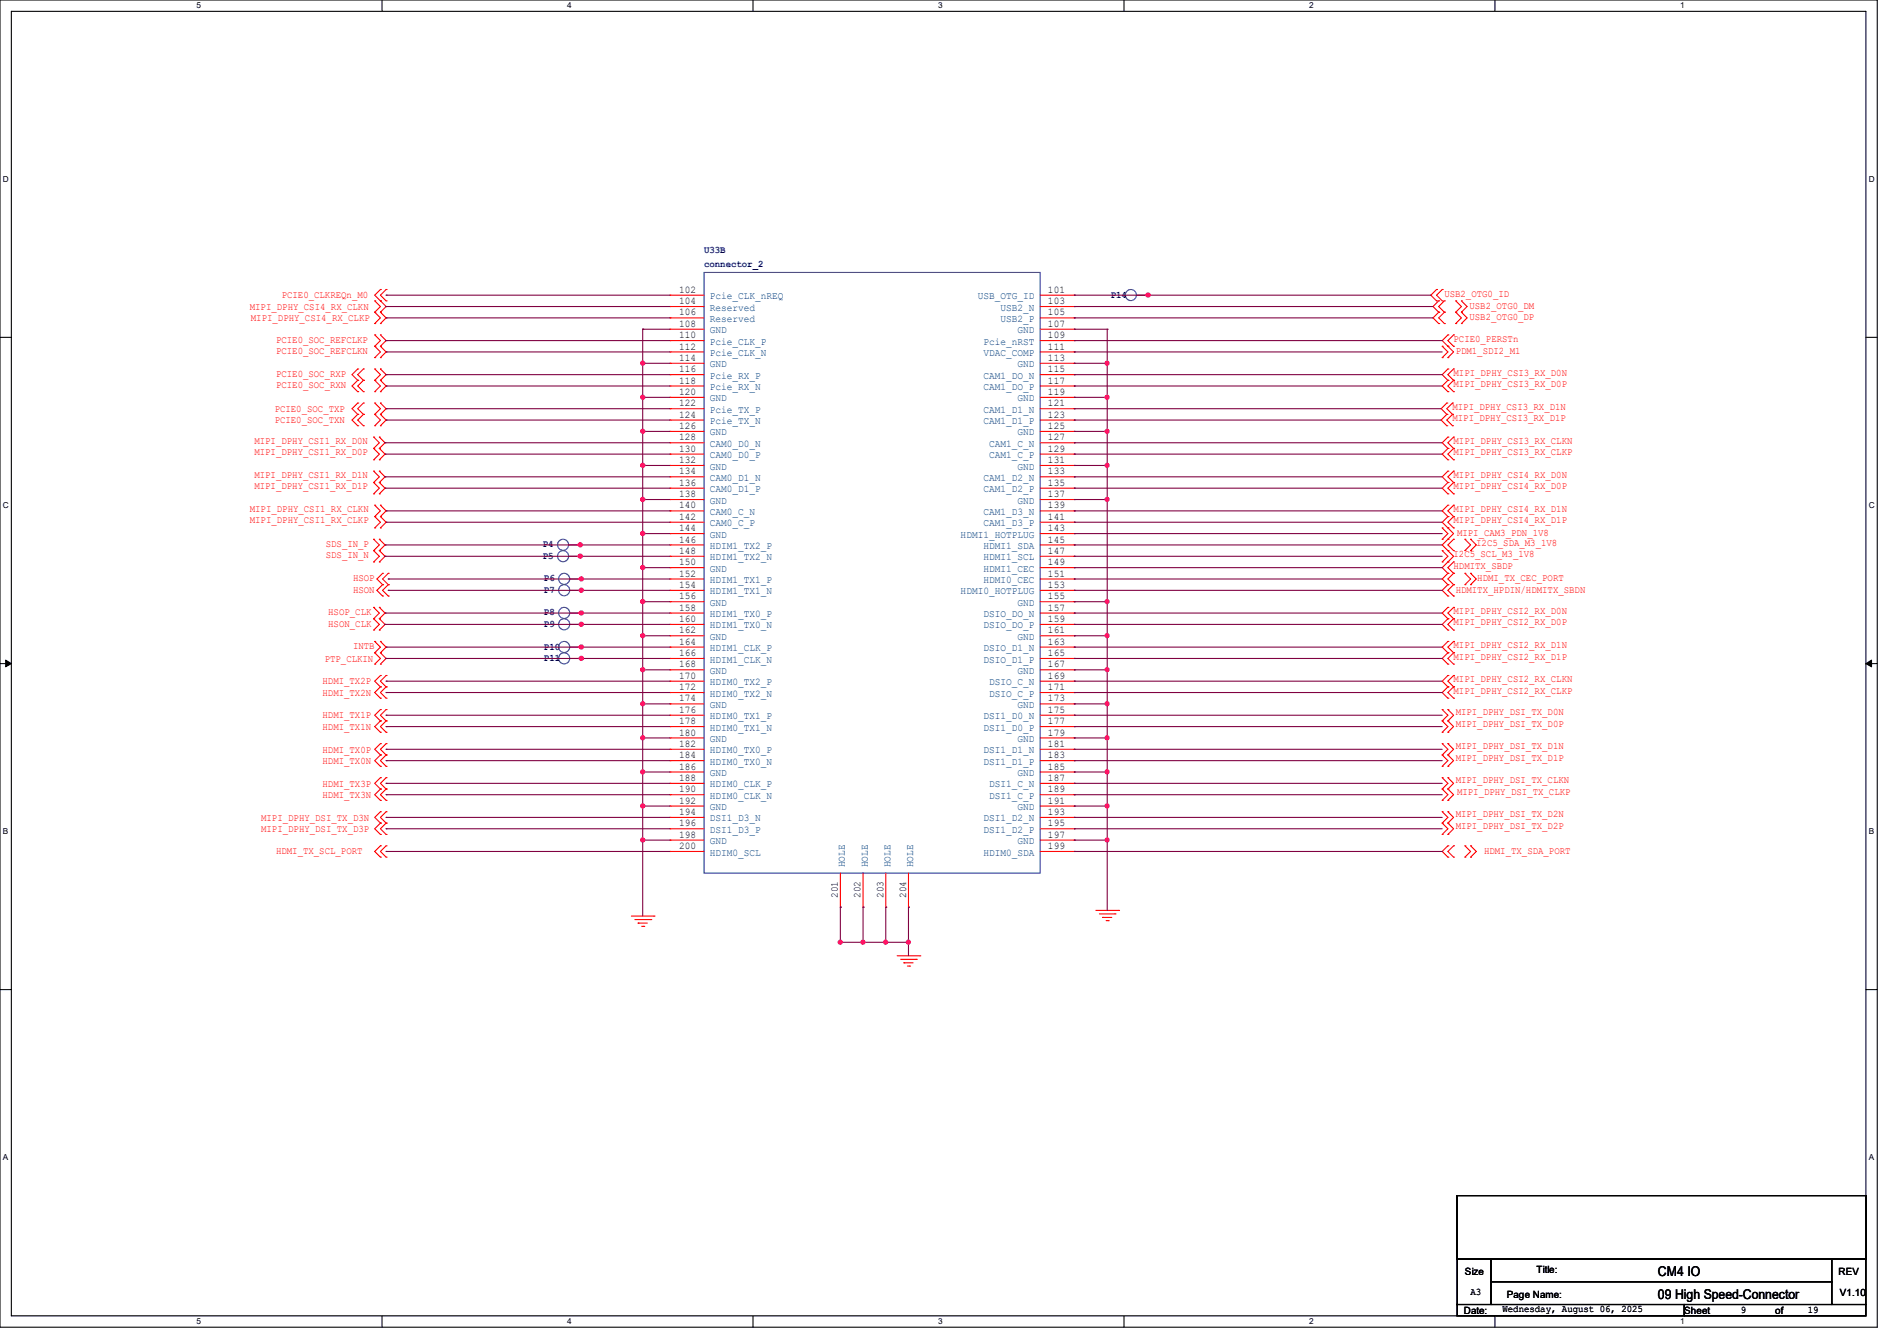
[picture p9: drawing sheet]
<svg xmlns="http://www.w3.org/2000/svg" width="297mm" height="210mm" viewBox="0 0 297 210" stroke-linecap="round" stroke-linejoin="round" font-family="sans-serif">
<path d="M0 0h293.9v207.9h-293.9zM1.8 1.8h290.3v204.3h-290.3z" fill="none" stroke="#000" stroke-width=".17"/>
<g fill="#fff">
<path d="M30.8 .2h.7v1.4h-.7z"/>
<path d="M30.8 206.2h.7v1.4h-.7z"/>
</g>
<path d="M59.8 0v1.8M59.8 206.1v1.8" fill="none" stroke="#000" stroke-width=".17"/>
<g fill="#fff">
<path d="M88.8 .2h.7v1.4h-.7z"/>
<path d="M88.8 206.2h.7v1.4h-.7z"/>
</g>
<path d="M117.9 0v1.8M117.9 206.1v1.8" fill="none" stroke="#000" stroke-width=".17"/>
<g fill="#fff">
<path d="M146.9 .2h.7v1.4h-.7z"/>
<path d="M146.9 206.2h.7v1.4h-.7z"/>
</g>
<path d="M176 0v1.8M176 206.1v1.8" fill="none" stroke="#000" stroke-width=".17"/>
<g fill="#fff">
<path d="M205 .2h.7v1.4h-.7z"/>
<path d="M205 206.2h.7v1.4h-.7z"/>
</g>
<path d="M234.1 0v1.8M234.1 206.1v1.8" fill="none" stroke="#000" stroke-width=".17"/>
<g fill="#fff">
<path d="M263.1 .2h.6v1.4h-.6z"/>
<path d="M263.1 206.2h.6v1.4h-.6z"/>
<path d="M.5 27.3h.9v1.4h-.9z"/>
<path d="M292.6 27.3h.9v1.4h-.9z"/>
<path d="M.5 78.4h.9v1.4h-.9z"/>
<path d="M292.6 78.4h.9v1.4h-.9z"/>
</g>
<path d="M0 52.8h1.8M292.1 52.8h1.8" fill="none" stroke="#000" stroke-width=".17"/>
<g fill="#fff">
<path d="M.5 129.5h.8v1.4h-.8z"/>
<path d="M292.6 129.5h.8v1.4h-.8z"/>
</g>
<path d="M0 103.9h1.8M292.1 103.9h1.8" fill="none" stroke="#000" stroke-width=".17"/>
<path d="M.9 103.4l.9 .5-.9 .5zM292.1 103.9l.9-.5v1z" fill="#000" stroke="#000" stroke-width=".16"/>
<g fill="#fff">
<path d="M.5 180.5h.8v1.4h-.8z"/>
<path d="M292.6 180.5h.8v1.4h-.8z"/>
</g>
<path d="M0 155h1.8M292.1 155h1.8M228.1 187.2h64v10h-64zM228.1 197.2h5.4v7.1h-5.4zM233.5 197.2h53.3v3.5h-53.3zM286.8 197.2h5.3v7.1h-5.3zM228.1 204.3h35.6v1.8h-35.6zM233.5 200.7h53.3v3.6h-53.3zM263.7 204.3h28.4v1.8h-28.4z" fill="none" stroke="#000" stroke-width=".17"/>
<g fill="none" stroke="#f00" stroke-width=".17">
<path d="M56 59.6h.1M56 57.8h.1M56 59.6l-.9 .9 .9 .8M56 57.8l-.9 .9 .9 .9M56.9 59.6h.1M56.9 57.8h.1M56.9 57.8l-.9 .9 .9 .9M56.9 59.6l-.9 .9 .9 .8M58.7 54.2h.1M58.7 56h.1M58.7 52.5h.1M58.7 59.6h.1"/>
<path d="M58.7 57.8h.1M58.7 48.9h.1M58.7 47.1h.1M58.7 50.7h.1M58.7 54.2l.9 .9-.9 .9M58.7 52.5l.9 .8-.9 .9M58.7 59.6l.9 .9-.9 .8M58.7 57.8l.9 .9-.9 .9M58.7 47.1l.9 .9-.9 .9M58.7 48.9l.9 .9-.9 .9M59.6 56h.1M59.6 54.2h.1"/>
<path d="M59.6 52.5h.1M59.6 57.8h.1M59.6 59.6h.1M59.6 45.3h.1M59.6 47.1h.1M59.6 48.9h.1M59.6 50.7h.1M59.6 54.2l.9 .9-.9 .9M59.6 52.5l.9 .8-.9 .9M59.6 57.8l.9 .9-.9 .9M59.6 59.6l.9 .9-.9 .8M59.6 45.3l-.9 .9 1.8 1.8-.9 .9"/>
<path d="M59.6 48.9l.9 .9-.9 .9M60.5 45.3h.1M60.5 47.1h.1M60.5 45.3l-.9 .9 .9 .9M104.9 48h.1M104.9 49.8h.1M104.9 51.6h.1M104.9 53.3h.1M104.9 55.1h.1M104.9 56.9h.1M104.9 58.7h.1M104.9 46.2h.1"/>
<path d="M104.9 46.2h5.3M104.9 48h5.3M104.9 49.8h5.3M104.9 51.6h5.3M104.9 53.3h5.3M104.9 55.1h5.3M104.9 56.9h5.3M104.9 58.7h5.3M162.9 46.2h5.3M162.9 48h5.3M162.9 49.8h5.3M162.9 51.6h5.3"/>
<path d="M162.9 53.3h5.3M162.9 55.1h5.3M162.9 56.9h5.3M162.9 58.7h5.3M168.2 46.2h.1M168.2 48h.1M168.2 49.8h.1M168.2 51.6h.1M168.2 53.3h.1M168.2 55.1h.1M168.2 56.9h.1M168.2 58.7h.1"/>
<path d="M178 46.2h1.7M179.7 46.2h.1M224.9 45.3h.1M224.9 47.1h.1M224.9 45.3l-.9 .9 .9 .9M225.3 48.9h.1M225.3 50.7h.1M225.3 47.1h.1M225.3 48.9l-.9 .9 .9 .9M225.3 47.1l-.9 .9 .9 .9M225.8 47.1h.1M225.8 45.3h.1"/>
<path d="M225.8 56h.1M225.8 54.2h.1M225.8 45.3l-.9 .9 .9 .9M225.8 54.2l.9 .9-.9 .9M226.1 50.7h.1M226.1 48.9h.1M226.1 47.1h.1M226.1 48.9l-.8 .9 .8 .9M226.1 47.1l-.8 .9 .8 .9M226.7 54.2h.1M226.7 52.5h.1M226.7 56h.1"/>
<path d="M226.7 57.8h.1M226.7 59.6h.1M226.7 52.5l-.9 .8 .9 .9M226.7 54.2l.9 .9-.9 .9M226.7 57.8l-.9 .9 .9 .9M226.7 59.6l-.9 .9 .9 .8M227.6 52.5h.1M227.6 54.2h.1M227.6 59.6h.1M227.6 57.8h.1M227.6 52.5l-.9 .8 .9 .9M227.6 57.8l-.9 .9 .9 .9"/>
<path d="M227.6 59.6l-.9 .9 .9 .8M227.9 50.7h.1M227.9 48.9h.1M227.9 47.1h.1M227.9 48.9l.9 .9-.9 .9M227.9 47.1l.9 .9-.9 .9M228.8 50.7h.1M228.8 48.9h.1M228.8 47.1h.1M228.8 48.9l.9 .9-.9 .9M228.8 47.1l.9 .9-.9 .9M56 64.9h.1"/>
<path d="M56 63.1h.1M56 66.7h.1M56 61.3h.1M56 63.1l-.9 .9 .9 .9M56 64.9l-.9 .9 .9 .9M56.9 64.9h.1M56.9 63.1h.1M56.9 66.7h.1M56.9 61.3h.1M56.9 63.1l-.9 .9 .9 .9M56.9 64.9l-.9 .9 .9 .9M58.5 70.2h.1"/>
<path d="M58.5 68.5h.1M58.5 72h.1M58.5 75.6h.1M58.5 73.8h.1M58.5 77.3h.1M58.5 68.5l.9 .8-.9 .9M58.5 70.2l.9 .9-.9 .9M58.5 73.8l.9 .9-.9 .9M58.5 75.6l.9 .9-.9 .8M58.7 64.9h.1M58.7 63.1h.1M58.7 66.7h.1"/>
<path d="M58.7 61.3h.1M58.7 79.1h.1M58.7 63.1l.9 .9-.9 .9M58.7 64.9l.9 .9-.9 .9M58.7 79.1l.9 .9-.9 .9M59.4 68.5h.1M59.4 70.2h.1M59.4 72h.1M59.4 73.8h.1M59.4 75.6h.1M59.4 77.3h.1M59.4 68.5l.9 .8-.9 .9"/>
<path d="M59.4 70.2l.9 .9-.9 .9M59.4 73.8l.9 .9-.9 .9M59.4 75.6l.9 .9-.9 .8M59.6 63.1h.1M59.6 64.9h.1M59.6 66.7h.1M59.6 61.3h.1M59.6 79.1h.1M59.6 63.1l.9 .9-.9 .9M59.6 64.9l.9 .9-.9 .9M59.6 79.1l.9 .9-.9 .9M104.9 60.5h.1"/>
<path d="M104.9 62.2h.1M104.9 64h.1M104.9 65.8h.1M104.9 67.6h.1M104.9 69.3h.1M104.9 71.1h.1M104.9 72.9h.1M104.9 74.7h.1M104.9 76.5h.1M104.9 78.2h.1M104.9 60.5h5.3M104.9 62.2h5.3"/>
<path d="M104.9 64h5.3M104.9 65.8h5.3M104.9 67.6h5.3M104.9 69.3h5.3M104.9 71.1h5.3M104.9 72.9h5.3M104.9 74.7h5.3M104.9 76.5h5.3M104.9 78.2h5.3M162.9 60.5h5.3M162.9 62.2h5.3M162.9 64h5.3"/>
<path d="M162.9 65.8h5.3M162.9 67.6h5.3M162.9 69.3h5.3M162.9 71.1h5.3M162.9 72.9h5.3M162.9 74.7h5.3M162.9 76.5h5.3M162.9 78.2h5.3M168.2 62.2h.1M168.2 64h.1M168.2 65.8h.1M168.2 67.6h.1"/>
<path d="M168.2 69.3h.1M168.2 71.1h.1M168.2 72.9h.1M168.2 74.7h.1M168.2 76.5h.1M168.2 78.2h.1M168.2 60.5h.1M226.5 63.1h.1M226.5 64.9h.1M226.5 66.7h.1M226.5 63.1l-.9 .9 .9 .9M226.5 64.9l-.9 .9 .9 .9"/>
<path d="M226.7 73.8h.1M226.7 75.6h.1M226.7 77.3h.1M226.7 79.1h.1M226.7 61.3h.1M226.7 68.5h.1M226.7 70.2h.1M226.7 72h.1M226.7 79.1l-.9 .9 .9 .9M226.7 73.8l-.9 .9 .9 .9M226.7 75.6l-.9 .9 .9 .8M226.7 68.5l-.9 .8 .9 .9"/>
<path d="M226.7 70.2l-.9 .9 .9 .9M227.4 64.9h.1M227.4 63.1h.1M227.4 66.7h.1M227.4 63.1l-.9 .9 .9 .9M227.4 64.9l-.9 .9 .9 .9M227.6 75.6h.1M227.6 73.8h.1M227.6 77.3h.1M227.6 79.1h.1M227.6 61.3h.1M227.6 70.2h.1"/>
<path d="M227.6 68.5h.1M227.6 72h.1M227.6 73.8l-.9 .9 .9 .9M227.6 75.6l-.9 .9 .9 .8M227.6 79.1l-.9 .9 .9 .9M227.6 68.5l-.9 .8 .9 .9M227.6 70.2l-.9 .9 .9 .9M58.5 84.5h.1M58.5 86.2h.1M58.5 88h.1M58.5 95.1h.1M58.5 96.9h.1"/>
<path d="M58.5 98.7h.1M58.5 84.5l.9 .8-.9 .9M58.5 86.2l.9 .9-.9 .9M58.5 95.1l.9 .9-.9 .9M58.5 96.9l.9 .9-.9 .9M58.7 80.9h.1M58.7 82.7h.1M58.7 80.9l.9 .9-.9 .9M59.4 86.2h.1M59.4 84.5h.1M59.4 88h.1M59.4 96.9h.1"/>
<path d="M59.4 95.1h.1M59.4 98.7h.1M59.4 84.5l.9 .8-.9 .9M59.4 86.2l.9 .9-.9 .9M59.4 95.1l.9 .9-.9 .9M59.4 96.9l.9 .9-.9 .9M59.6 80.9h.1M59.6 82.7h.1M59.6 80.9l.9 .9-.9 .9M59.9 91.6h.1M59.9 89.8h.1M59.9 93.3h.1"/>
<path d="M59.9 89.8l-.9 .9 .9 .9M59.9 91.6l-.9 .9 .9 .8M60.8 91.6h.1M60.8 89.8h.1M60.8 93.3h.1M60.8 89.8l-.9 .9 .9 .9M60.8 91.6l-.9 .9 .9 .8M89.1 87.1h1.7M89.1 85.3h1.7M89.2 90.7h1.8M89.2 92.5h1.8M89.2 97.8h1.8"/>
<path d="M89.2 96h1.8M90.8 87.1h.1M90.8 85.3h.1M91 90.7h.1M91 92.5h.1M91 97.8h.1M91 96h.1M104.9 80h.1M104.9 81.8h.1M104.9 83.6h.1M104.9 85.3h.1M104.9 87.1h.1"/>
<path d="M104.9 88.9h.1M104.9 90.7h.1M104.9 92.5h.1M104.9 94.2h.1M104.9 96h.1M104.9 97.8h.1M104.9 99.6h.1M104.9 90.7h5.3M104.9 87.1h5.3M104.9 85.3h5.3M104.9 92.5h5.3M104.9 97.8h5.3"/>
<path d="M104.9 80h5.3M104.9 81.8h5.3M104.9 83.6h5.3M104.9 88.9h5.3M104.9 94.2h5.3M104.9 96h5.3M104.9 99.6h5.3M162.9 90.7h5.3M162.9 87.1h5.3M162.9 85.3h5.3M162.9 92.5h5.3M162.9 97.8h5.3"/>
<path d="M162.9 80h5.3M162.9 81.8h5.3M162.9 83.6h5.3M162.9 88.9h5.3M162.9 94.2h5.3M162.9 96h5.3M162.9 99.6h5.3M168.2 80h.1M168.2 81.8h.1M168.2 83.6h.1M168.2 85.3h.1M168.2 87.1h.1"/>
<path d="M168.2 88.9h.1M168.2 90.7h.1M168.2 92.5h.1M168.2 94.2h.1M168.2 96h.1M168.2 97.8h.1M168.2 99.6h.1M225.8 88h.1M225.8 86.2h.1M225.8 84.5h.1M225.8 82.7h.1M225.8 86.2l.9 .9-.9 .9"/>
<path d="M225.8 82.7l.9 .9-.9 .9M226.7 89.8h.1M226.7 91.6h.1M226.7 88h.1M226.7 93.3h.1M226.7 95.1h.1M226.7 96.9h.1M226.7 98.7h.1M226.7 84.5h.1M226.7 86.2h.1M226.7 82.7h.1M226.7 80.9h.1"/>
<path d="M226.7 89.8l-.9 .9 .9 .9M226.7 95.1l-.9 .9 .9 .9M226.7 80.9l-.9 .9 1.8 1.8-1.8 1.7 1.8 1.8-1.8 1.8 .9 .9M226.7 91.6l-.9 .9 .9 .8M226.7 96.9l-.9 .9 .9 .9M227.6 91.6h.1M227.6 89.8h.1M227.6 88h.1M227.6 93.3h.1M227.6 96.9h.1M227.6 95.1h.1M227.6 98.7h.1"/>
<path d="M227.6 86.2h.1M227.6 84.5h.1M227.6 80.9h.1M227.6 82.7h.1M227.6 89.8l-.9 .9 .9 .9M227.6 88l-.9 .9 .9 .9M227.6 91.6l-.9 .9 .9 .8M227.6 95.1l-.9 .9 .9 .9M227.6 96.9l-.9 .9 .9 .9M227.6 84.5l-.9 .8 .9 .9M227.6 80.9l-.9 .9 .9 .9M229.4 91.6h.1"/>
<path d="M229.4 89.8h.1M229.4 86.2h.1M229.4 84.5h.1M229.4 89.8l.9 .9-.9 .9M229.4 84.5l.9 .8-.9 .9M230.3 91.6h.1M230.3 89.8h.1M230.3 86.2h.1M230.3 84.5h.1M230.3 84.5l.8 .8-.8 .9M230.3 89.8l.8 .9-.8 .9M58.7 100.5h.1"/>
<path d="M58.7 102.2h.1M58.7 104h.1M58.7 100.5l.9 .8-.9 .9M58.7 102.2l.9 .9-.9 .9M59.6 102.2h.1M59.6 100.5h.1M59.6 104h.1M59.6 114.7h.1M59.6 112.9h.1M59.6 111.1h.1M59.6 107.6h.1M59.6 105.8h.1"/>
<path d="M59.6 109.3h.1M59.6 118.2h.1M59.6 116.5h.1M59.6 100.5l.9 .8-.9 .9M59.6 102.2l.9 .9-.9 .9M59.6 112.9l-.9 .9 .9 .9M59.6 111.1l-.9 .9 .9 .9M59.6 105.8l-.9 .9 .9 .9M59.6 107.6l-.9 .9 .9 .8M59.6 116.5l-.9 .8 .9 .9M59.6 118.2l-.9 .9 .9 .9M60.5 114.7h.1"/>
<path d="M60.5 112.9h.1M60.5 111.1h.1M60.5 107.6h.1M60.5 105.8h.1M60.5 109.3h.1M60.5 118.2h.1M60.5 116.5h.1M60.5 112.9l-.9 .9 .9 .9M60.5 111.1l-.9 .9 .9 .9M60.5 105.8l-.9 .9 .9 .9M60.5 107.6l-.9 .9 .9 .8M60.5 116.5l-.9 .8 .9 .9"/>
<path d="M60.5 118.2l-.9 .9 .9 .9M89.2 103.1h1.8M89.2 101.3h1.8M91 103.1h.1M91 101.3h.1M104.9 101.3h.1M104.9 103.1h.1M104.9 104.9h.1M104.9 106.7h.1M104.9 108.5h.1M104.9 110.2h.1M104.9 112h.1"/>
<path d="M104.9 113.8h.1M104.9 115.6h.1M104.9 117.3h.1M104.9 119.1h.1M104.9 103.1h5.3M104.9 101.3h5.3M104.9 104.9h5.3M104.9 106.7h5.3M104.9 108.5h5.3M104.9 110.2h5.3M104.9 112h5.3M104.9 113.8h5.3"/>
<path d="M104.9 115.6h5.3M104.9 117.3h5.3M104.9 119.1h5.3M162.9 103.1h5.3M162.9 101.3h5.3M162.9 104.9h5.3M162.9 106.7h5.3M162.9 108.5h5.3M162.9 110.2h5.3M162.9 112h5.3M162.9 113.8h5.3M162.9 115.6h5.3"/>
<path d="M162.9 117.3h5.3M162.9 119.1h5.3M168.2 101.3h.1M168.2 103.1h.1M168.2 104.9h.1M168.2 106.7h.1M168.2 108.5h.1M168.2 110.2h.1M168.2 112h.1M168.2 113.8h.1M168.2 115.6h.1M168.2 117.3h.1"/>
<path d="M168.2 119.1h.1M225.8 111.1h.1M225.8 112.9h.1M225.8 114.7h.1M225.8 116.5h.1M225.8 118.2h.1M225.8 111.1l.9 .9-.9 .9M225.8 112.9l.9 .9-.9 .9M225.8 116.5l.9 .8-.9 .9M225.8 118.2l.9 .9-.9 .9M226.7 111.1h.1M226.7 112.9h.1"/>
<path d="M226.7 114.7h.1M226.7 116.5h.1M226.7 118.2h.1M226.7 105.8h.1M226.7 107.6h.1M226.7 109.3h.1M226.7 100.5h.1M226.7 102.2h.1M226.7 104h.1M226.7 111.1l.9 .9-.9 .9M226.7 112.9l.9 .9-.9 .9M226.7 116.5l.9 .8-.9 .9"/>
<path d="M226.7 118.2l.9 .9-.9 .9M226.7 105.8l-.9 .9 .9 .9M226.7 107.6l-.9 .9 .9 .8M226.7 100.5l-.9 .8 .9 .9M226.7 102.2l-.9 .9 .9 .9M227.6 107.6h.1M227.6 105.8h.1M227.6 109.3h.1M227.6 102.2h.1M227.6 100.5h.1M227.6 104h.1M227.6 105.8l-.9 .9 .9 .9"/>
<path d="M227.6 107.6l-.9 .9 .9 .8M227.6 100.5l-.9 .8 .9 .9M227.6 102.2l-.9 .9 .9 .9M59.6 130.7h.1M59.6 128.9h.1M59.6 127.1h.1M59.6 120h.1M59.6 125.3h.1M59.6 123.6h.1M59.6 121.8h.1M59.6 134.2h.1M59.6 132.5h.1"/>
<path d="M59.6 128.9l-.9 .9 .9 .9M59.6 127.1l-.9 .9 .9 .9M59.6 123.6l-.9 .9 .9 .8M59.6 121.8l-.9 .9 .9 .9M59.6 132.5l-.9 .8 .9 .9M60.5 130.7h.1M60.5 128.9h.1M60.5 127.1h.1M60.5 120h.1M60.5 125.3h.1M60.5 123.6h.1M60.5 121.8h.1"/>
<path d="M60.5 134.2h.1M60.5 132.5h.1M60.5 128.9l-.9 .9 .9 .9M60.5 127.1l-.9 .9 .9 .9M60.5 123.6l-.9 .9 .9 .8M60.5 121.8l-.9 .9 .9 .9M60.5 132.5l-.9 .8 .9 .9M104.9 133.3h.1M104.9 120.9h.1M104.9 122.7h.1M104.9 124.5h.1M104.9 126.2h.1"/>
<path d="M104.9 128h.1M104.9 129.8h.1M104.9 131.6h.1M104.9 133.3h5.3M104.9 120.9h5.3M104.9 122.7h5.3M104.9 124.5h5.3M104.9 126.2h5.3M104.9 128h5.3M104.9 129.8h5.3M104.9 131.6h5.3M131.6 136.7v5.4"/>
<path d="M135.1 136.7v5.4M138.7 136.7v5.4M142.2 136.7v5.4M162.9 133.3h5.3M162.9 120.9h5.3M162.9 122.7h5.3M162.9 124.5h5.3M162.9 126.2h5.3M162.9 128h5.3M162.9 129.8h5.3M162.9 131.6h5.3M168.2 120.9h.1"/>
<path d="M168.2 122.7h.1M168.2 124.5h.1M168.2 126.2h.1M168.2 128h.1M168.2 129.8h.1M168.2 131.6h.1M168.2 133.3h.1M225.8 120h.1M225.8 121.8h.1M225.8 123.6h.1M225.8 125.3h.1M225.8 127.1h.1"/>
<path d="M225.8 128.9h.1M225.8 130.7h.1M225.8 121.8l.9 .9-.9 .9M225.8 123.6l.9 .9-.9 .8M225.8 127.1l.9 .9-.9 .9M225.8 128.9l.9 .9-.9 .9M226.7 132.5h.1M226.7 134.2h.1M226.7 120h.1M226.7 121.8h.1M226.7 123.6h.1M226.7 125.3h.1"/>
<path d="M226.7 127.1h.1M226.7 128.9h.1M226.7 130.7h.1M226.7 132.5l-.9 .8 .9 .9M226.7 121.8l.9 .9-.9 .9M226.7 123.6l.9 .9-.9 .8M226.7 127.1l.9 .9-.9 .9M226.7 128.9l.9 .9-.9 .9M227.6 134.2h.1M227.6 132.5h.1M227.6 132.5l-.9 .8 .9 .9M229.4 134.2h.1"/>
<path d="M229.4 132.5h.1M229.4 132.5l.9 .8-.9 .9M230.3 134.2h.1M230.3 132.5h.1M230.3 132.5l.8 .8-.8 .9M98.8 143.5h3.6M99.4 144h2.5M99.9 144.6h.1M99.9 144.6h1.4M100.5 145.1h.3M100.8 145.1h.1M101.9 144h.1"/>
<path d="M102.4 143.5h.1M131.6 142.1h.1M135.1 142.1h.1M138.7 142.1h.1M140.5 149.7h3.5M141 150.2h2.5M141.5 150.8h.1M141.5 150.8h1.5M142.1 151.3h.3M142.2 142.1h.1M142.4 151.3h.1M143.5 150.2h.1"/>
<path d="M144 149.7h.1M171.6 142.6h3.5M172.1 143.1h2.5M172.6 143.7h.1M172.6 143.7h1.5M173.2 144.2h.3M173.5 144.2h.1M174.6 143.1h.1M175.1 142.6h.1"/>
</g>
<g fill="none" stroke="#00f" stroke-width=".17">
<path d="M110.2 42.7h52.7v94h-52.7z"/>
<circle cx="177.1" cy="46.2" r=".87"/>
<circle cx="88.2" cy="85.3" r=".87"/>
<circle cx="88.2" cy="87.1" r=".87"/>
<circle cx="88.3" cy="97.8" r=".87"/>
<circle cx="88.3" cy="96" r=".87"/>
<circle cx="88.3" cy="92.4" r=".87"/>
<circle cx="88.3" cy="90.7" r=".87"/>
<circle cx="88.3" cy="103.1" r=".87"/>
<circle cx="88.3" cy="101.3" r=".87"/>
</g>
<g fill="none" stroke="#800040" stroke-width=".17">
<path d="M60.5 46.2h.1M60.5 53.3h.1M60.5 55.1h.1M60.5 58.7h.1M60.5 48h.1M60.5 49.8h.1M60.5 46.2h44.4M60.5 48h44.4M60.5 49.8h44.4M60.5 53.3h44.4M60.5 55.1h44.4M60.5 58.7h44.4"/>
<path d="M100.6 56.9h.1M100.6 51.6h.1M100.6 51.6v91.9M100.6 51.6h4.3M100.6 56.9h4.3M168.2 46.2h.1M168.2 48h.1M168.2 49.8h.1M168.2 51.6h.1M168.2 53.3h.1M168.2 56.9h.1M168.2 58.7h.1"/>
<path d="M168.2 55.1h.1M168.2 46.2h55.8M168.2 48h56.2M168.2 49.8h56.2M168.2 51.6h5.2M168.2 53.3h57.6M168.2 55.1h57.6M168.2 56.9h5.2M168.2 58.7h57.6M173.4 51.6h.1M173.4 56.9h.1M173.4 51.6v91"/>
<path d="M179.7 46.2h.1M60.3 69.3h.1M60.3 71.1h.1M60.3 76.5h.1M60.3 74.7h.1M60.3 69.3h44.6M60.3 71.1h44.6M60.3 74.7h44.6M60.3 76.5h44.6M60.5 60.5h.1M60.5 64h.1M60.5 65.8h.1"/>
<path d="M60.5 60.5h44.4M60.5 64h44.4M60.5 65.8h44.4M100.6 72.9h.1M100.6 62.2h.1M100.6 67.6h.1M100.6 78.2h.1M100.6 62.2h4.3M100.6 67.6h4.3M100.6 72.9h4.3M100.6 78.2h4.3M168.2 60.5h.1"/>
<path d="M168.2 62.2h.1M168.2 64h.1M168.2 65.8h.1M168.2 67.6h.1M168.2 69.3h.1M168.2 71.1h.1M168.2 72.9h.1M168.2 74.7h.1M168.2 76.5h.1M168.2 78.2h.1M168.2 60.5h57.6M168.2 62.2h5.2"/>
<path d="M168.2 64h57.4M168.2 65.8h57.4M168.2 67.6h5.2M168.2 69.3h57.6M168.2 71.1h57.6M168.2 72.9h5.2M168.2 74.7h57.6M168.2 76.5h57.6M168.2 78.2h5.2M173.4 72.9h.1M173.4 78.2h.1M173.4 62.2h.1"/>
<path d="M173.4 67.6h.1M60.3 85.3h.1M60.3 87.1h.1M60.3 96h.1M60.3 97.8h.1M60.3 85.3h44.6M60.3 87.1h44.6M60.3 96h44.6M60.3 97.8h44.6M60.5 80h.1M60.5 81.8h.1M60.5 80h44.4"/>
<path d="M60.5 81.8h44.4M60.8 90.7h.1M60.8 92.5h.1M60.8 90.7h44.1M60.8 92.5h44.1M90.8 85.3h.1M90.8 87.1h.1M91 92.5h.1M91 90.7h.1M91 97.8h.1M91 96h.1M100.6 88.9h.1"/>
<path d="M100.6 83.6h.1M100.6 94.2h.1M100.6 99.6h.1M100.6 83.6h4.3M100.6 88.9h4.3M100.6 94.2h4.3M100.6 99.6h4.3M168.2 96h.1M168.2 97.8h.1M168.2 80h.1M168.2 81.8h.1M168.2 88.9h.1"/>
<path d="M168.2 90.7h.1M168.2 92.5h.1M168.2 94.2h.1M168.2 99.6h.1M168.2 83.6h.1M168.2 85.3h.1M168.2 87.1h.1M168.2 85.3h57.6M168.2 87.1h57.6M168.2 90.7h57.6M168.2 92.5h57.6M168.2 96h57.6"/>
<path d="M168.2 97.8h57.6M168.2 80h57.6M168.2 81.8h57.6M168.2 83.6h57.6M168.2 88.9h57.6M168.2 94.2h5.2M168.2 99.6h5.2M173.4 99.6h.1M173.4 94.2h.1M60.5 101.3h.1M60.5 119.1h.1M60.5 117.3h.1"/>
<path d="M60.5 113.8h.1M60.5 112h.1M60.5 106.7h.1M60.5 108.5h.1M60.5 103.1h.1M60.5 101.3h44.4M60.5 103.1h44.4M60.5 108.5h44.4M60.5 106.7h44.4M60.5 112h44.4M60.5 113.8h44.4M60.5 117.3h44.4"/>
<path d="M60.5 119.1h44.4M91 101.3h.1M91 103.1h.1M100.6 104.9h.1M100.6 110.2h.1M100.6 115.6h.1M100.6 104.9h4.3M100.6 110.2h4.3M100.6 115.6h4.3M168.2 103.1h.1M168.2 108.5h.1M168.2 106.7h.1"/>
<path d="M168.2 104.9h.1M168.2 110.2h.1M168.2 112h.1M168.2 113.8h.1M168.2 115.6h.1M168.2 117.3h.1M168.2 119.1h.1M168.2 101.3h.1M168.2 101.3h57.6M168.2 103.1h57.6M168.2 108.5h57.6M168.2 106.7h57.6"/>
<path d="M168.2 104.9h5.2M168.2 110.2h5.2M168.2 112h57.6M168.2 113.8h57.6M168.2 115.6h5.2M168.2 117.3h57.6M168.2 119.1h57.6M173.4 115.6h.1M173.4 104.9h.1M173.4 110.2h.1M60.5 128h.1M60.5 129.8h.1"/>
<path d="M60.5 133.3h.1M60.5 122.7h.1M60.5 124.5h.1M60.5 122.7h44.4M60.5 124.5h44.4M60.5 128h44.4M60.5 129.8h44.4M60.5 133.3h44.4M100.6 126.2h.1M100.6 120.9h.1M100.6 131.6h.1M100.6 120.9h4.3"/>
<path d="M100.6 126.2h4.3M100.6 131.6h4.3M168.2 120.9h.1M168.2 122.7h.1M168.2 124.5h.1M168.2 126.2h.1M168.2 128h.1M168.2 129.8h.1M168.2 131.6h.1M168.2 133.3h.1M168.2 120.9h5.2M168.2 122.7h57.6"/>
<path d="M168.2 124.5h57.6M168.2 126.2h5.2M168.2 128h57.6M168.2 129.8h57.6M168.2 131.6h5.2M168.2 133.3h57.6M173.4 126.2h.1M173.4 131.6h.1M173.4 120.9h.1M131.4 147.6h.1M131.4 147.6h10.8M131.6 142.1h.1"/>
<path d="M131.6 147.6h.1M131.6 142.1v5.5M135.1 147.6h.1M135.1 142.1h.1M135.1 142.1v5.5M138.7 142.1h.1M138.7 147.6h.1M138.7 142.1v5.5M142.2 142.1h.1M142.2 147.6h.1M142.2 142.1v7.6"/>
</g>
<g fill="#f0f" stroke="#f0f" stroke-width=".17">
<circle cx="90.9" cy="85.3" r=".33"/>
<circle cx="90.9" cy="87.1" r=".33"/>
<circle cx="91" cy="90.7" r=".33"/>
<circle cx="91" cy="92.4" r=".33"/>
<circle cx="91" cy="96" r=".33"/>
<circle cx="91" cy="97.8" r=".33"/>
<circle cx="91" cy="101.3" r=".33"/>
<circle cx="100.6" cy="72.9" r=".33"/>
<circle cx="173.3" cy="72.9" r=".32"/>
<circle cx="173.3" cy="56.9" r=".32"/>
<circle cx="173.3" cy="94.2" r=".32"/>
<circle cx="173.3" cy="78.2" r=".32"/>
<circle cx="100.6" cy="94.2" r=".33"/>
<circle cx="100.6" cy="88.9" r=".33"/>
<circle cx="173.3" cy="131.6" r=".32"/>
<circle cx="173.3" cy="126.2" r=".32"/>
<circle cx="100.6" cy="131.6" r=".33"/>
<circle cx="100.6" cy="126.2" r=".33"/>
<circle cx="173.3" cy="120.9" r=".32"/>
<circle cx="173.3" cy="115.5" r=".32"/>
<circle cx="100.6" cy="56.9" r=".33"/>
<circle cx="100.6" cy="67.5" r=".33"/>
<circle cx="100.6" cy="62.2" r=".33"/>
<circle cx="173.3" cy="67.5" r=".32"/>
<circle cx="173.3" cy="62.2" r=".32"/>
<circle cx="100.6" cy="99.5" r=".33"/>
<circle cx="173.3" cy="99.5" r=".32"/>
<circle cx="173.3" cy="110.2" r=".32"/>
<circle cx="173.3" cy="104.9" r=".32"/>
<circle cx="131.6" cy="147.6" r=".32"/>
<circle cx="135.1" cy="147.6" r=".32"/>
<circle cx="138.7" cy="147.6" r=".32"/>
<circle cx="142.2" cy="147.6" r=".32"/>
<circle cx="91" cy="103.1" r=".33"/>
<circle cx="179.8" cy="46.2" r=".33"/>
<circle cx="100.6" cy="120.9" r=".33"/>
<circle cx="100.6" cy="115.5" r=".33"/>
<circle cx="100.6" cy="110.2" r=".33"/>
<circle cx="100.6" cy="104.9" r=".33"/>
<circle cx="100.6" cy="83.5" r=".33"/>
<circle cx="100.6" cy="78.2" r=".33"/>
</g>
<g font-size="2.1">
<text x="259.6" y="203.4">09 High Speed-Connector</text>
<text x="259.6" y="199.9">CM4 IO</text>
</g>
<g font-size="1.6" fill="#000080">
<text x="110.2" y="39.7">U33B</text>
<text x="110.2" y="41.8">connector_2</text>
<text x="173.9" y="46.6">P14</text>
<text x="85" y="87.5">P5</text>
<text x="85" y="85.7">P4</text>
<text x="85.2" y="91.1">P6</text>
<text x="85.2" y="92.8">P7</text>
<text x="85.2" y="101.7">P10</text>
<text x="85.2" y="98.2">P9</text>
<text x="85.2" y="96.4">P8</text>
<text x="85.2" y="103.5">P11</text>
</g>
<g font-size="1.6" fill="#f00">
<text x="44.1" y="46.7">PCIE0_CLKREQn_M0</text>
<text x="226.1" y="46.6">USB2_OTG0_ID</text>
<text x="39.1" y="48.5">MIPI_DPHY_CSI4_RX_CLKN</text>
<text x="39.3" y="50.3">MIPI_DPHY_CSI4_RX_CLKP</text>
<text x="43.2" y="53.7">PCIE0_SOC_REFCLKP</text>
<text x="227.6" y="53.5">PCIE0_PERSTn</text>
<text x="230.1" y="50.1">USB2_OTG0_DP</text>
<text x="230.1" y="48.3">USB2_OTG0_DM</text>
<text x="43.2" y="55.5">PCIE0_SOC_REFCLKN</text>
<text x="43.2" y="59">PCIE0_SOC_RXP</text>
<text x="227.6" y="58.8">MIPI_DPHY_CSI3_RX_D0N</text>
<text x="227.9" y="55.5">PDM1_SDI2_M1</text>
<text x="43" y="64.5">PCIE0_SOC_TXP</text>
<text x="43.2" y="60.8">PCIE0_SOC_RXN</text>
<text x="227.4" y="64.2">MIPI_DPHY_CSI3_RX_D1N</text>
<text x="227.4" y="66">MIPI_DPHY_CSI3_RX_D1P</text>
<text x="227.6" y="60.6">MIPI_DPHY_CSI3_RX_D0P</text>
<text x="39.8" y="69.5">MIPI_DPHY_CSI1_RX_D0N</text>
<text x="39.8" y="71.3">MIPI_DPHY_CSI1_RX_D0P</text>
<text x="43" y="66.3">PCIE0_SOC_TXN</text>
<text x="227.6" y="69.5">MIPI_DPHY_CSI3_RX_CLKN</text>
<text x="227.6" y="71.3">MIPI_DPHY_CSI3_RX_CLKP</text>
<text x="39.8" y="74.8">MIPI_DPHY_CSI1_RX_D1N</text>
<text x="39.8" y="76.6">MIPI_DPHY_CSI1_RX_D1P</text>
<text x="227.6" y="74.8">MIPI_DPHY_CSI4_RX_D0N</text>
<text x="227.6" y="76.6">MIPI_DPHY_CSI4_RX_D0P</text>
<text x="39.1" y="80.2">MIPI_DPHY_CSI1_RX_CLKN</text>
<text x="39.1" y="82">MIPI_DPHY_CSI1_RX_CLKP</text>
<text x="227.6" y="80.2">MIPI_DPHY_CSI4_RX_D1N</text>
<text x="227.6" y="82">MIPI_DPHY_CSI4_RX_D1P</text>
<text x="228.1" y="83.9">MIPI_CAM3_PDN_1V8</text>
<text x="51" y="85.7">SDS_IN_P</text>
<text x="51" y="87.5">SDS_IN_N</text>
<text x="227.6" y="89.1">HDMITX_SBDP</text>
<text x="227.6" y="87.3">I2C5_SCL_M3_1V8</text>
<text x="231.1" y="85.5">I2C5_SDA_M3_1V8</text>
<text x="55.3" y="91">HSOP</text>
<text x="55.3" y="92.8">HSON</text>
<text x="227.9" y="92.8">HDMITX_HPDIN/HDMITX_SBDN</text>
<text x="231.3" y="91">HDMI_TX_CEC_PORT</text>
<text x="51.4" y="96.3">HSOP_CLK</text>
<text x="51.4" y="98.1">HSON_CLK</text>
<text x="55.3" y="101.7">INTB</text>
<text x="227.6" y="96.2">MIPI_DPHY_CSI2_RX_D0N</text>
<text x="227.6" y="98">MIPI_DPHY_CSI2_RX_D0P</text>
<text x="227.6" y="101.5">MIPI_DPHY_CSI2_RX_D1N</text>
<text x="50.5" y="107.2">HDMI_TX2P</text>
<text x="50.8" y="103.6">PTP_CLKIN</text>
<text x="227.6" y="106.8">MIPI_DPHY_CSI2_RX_CLKN</text>
<text x="227.6" y="103.3">MIPI_DPHY_CSI2_RX_D1P</text>
<text x="50.5" y="112.5">HDMI_TX1P</text>
<text x="50.5" y="109">HDMI_TX2N</text>
<text x="227.6" y="108.6">MIPI_DPHY_CSI2_RX_CLKP</text>
<text x="227.9" y="112">MIPI_DPHY_DSI_TX_D0N</text>
<text x="227.9" y="113.8">MIPI_DPHY_DSI_TX_D0P</text>
<text x="50.5" y="114.3">HDMI_TX1N</text>
<text x="50.5" y="117.9">HDMI_TX0P</text>
<text x="50.5" y="119.6">HDMI_TX0N</text>
<text x="227.9" y="117.3">MIPI_DPHY_DSI_TX_D1N</text>
<text x="227.9" y="119.1">MIPI_DPHY_DSI_TX_D1P</text>
<text x="50.5" y="125">HDMI_TX3N</text>
<text x="50.5" y="123.2">HDMI_TX3P</text>
<text x="227.9" y="122.7">MIPI_DPHY_DSI_TX_CLKN</text>
<text x="228.1" y="124.5">MIPI_DPHY_DSI_TX_CLKP</text>
<text x="40.9" y="130.3">MIPI_DPHY_DSI_TX_D3P</text>
<text x="40.9" y="128.5">MIPI_DPHY_DSI_TX_D3N</text>
<text x="227.9" y="128">MIPI_DPHY_DSI_TX_D2N</text>
<text x="227.9" y="129.8">MIPI_DPHY_DSI_TX_D2P</text>
<text x="43.2" y="133.7">HDMI_TX_SCL_PORT</text>
<text x="232.4" y="133.7">HDMI_TX_SDA_PORT</text>
</g>
<g font-size="1.6">
<text x="106.3" y="47.6">104</text>
<text x="106.3" y="45.8">102</text>
<text x="164.1" y="45.8">101</text>
<text x="164.1" y="47.6">103</text>
<text x="106.3" y="49.4">106</text>
<text x="106.3" y="51.2">108</text>
<text x="106.3" y="53">110</text>
<text x="164.1" y="49.4">105</text>
<text x="164.1" y="51.2">107</text>
<text x="164.1" y="53">109</text>
<text x="106.3" y="54.7">112</text>
<text x="106.3" y="56.5">114</text>
<text x="106.3" y="58.3">116</text>
<text x="164.1" y="54.7">111</text>
<text x="164.1" y="56.5">113</text>
<text x="164.1" y="58.3">115</text>
<text x="106.3" y="60.1">118</text>
<text x="106.3" y="61.8">120</text>
<text x="106.3" y="63.6">122</text>
<text x="106.3" y="65.4">124</text>
<text x="164.1" y="61.8">119</text>
<text x="164.1" y="63.6">121</text>
<text x="164.1" y="65.4">123</text>
<text x="164.1" y="60.1">117</text>
<text x="106.3" y="67.2">126</text>
<text x="106.3" y="69">128</text>
<text x="106.3" y="70.7">130</text>
<text x="164.1" y="67.2">125</text>
<text x="164.1" y="69">127</text>
<text x="164.1" y="70.7">129</text>
<text x="106.3" y="72.5">132</text>
<text x="106.3" y="74.3">134</text>
<text x="106.3" y="76.1">136</text>
<text x="106.3" y="77.9">138</text>
<text x="164.1" y="72.5">131</text>
<text x="164.1" y="74.3">133</text>
<text x="164.1" y="76.1">135</text>
<text x="164.1" y="77.9">137</text>
<text x="106.3" y="79.6">140</text>
<text x="106.3" y="81.4">142</text>
<text x="106.3" y="83.2">144</text>
<text x="164.1" y="79.6">139</text>
<text x="164.1" y="81.4">141</text>
<text x="164.1" y="83.2">143</text>
<text x="106.3" y="85">146</text>
<text x="106.3" y="86.7">148</text>
<text x="106.3" y="88.5">150</text>
<text x="164.1" y="85">145</text>
<text x="164.1" y="86.7">147</text>
<text x="164.1" y="88.5">149</text>
<text x="106.3" y="90.3">152</text>
<text x="106.3" y="92.1">154</text>
<text x="106.3" y="93.9">156</text>
<text x="106.3" y="95.6">158</text>
<text x="164.1" y="90.3">151</text>
<text x="164.1" y="92.1">153</text>
<text x="164.1" y="93.9">155</text>
<text x="164.1" y="95.6">157</text>
<text x="106.3" y="97.4">160</text>
<text x="106.3" y="99.2">162</text>
<text x="106.3" y="101">164</text>
<text x="164.1" y="97.4">159</text>
<text x="164.1" y="99.2">161</text>
<text x="164.1" y="101">163</text>
<text x="106.3" y="102.7">166</text>
<text x="106.3" y="104.5">168</text>
<text x="106.3" y="106.3">170</text>
<text x="164.1" y="102.7">165</text>
<text x="164.1" y="104.5">167</text>
<text x="164.1" y="106.3">169</text>
<text x="106.3" y="108.1">172</text>
<text x="106.3" y="109.9">174</text>
<text x="106.3" y="111.6">176</text>
<text x="106.3" y="113.4">178</text>
<text x="164.1" y="108.1">171</text>
<text x="164.1" y="109.9">173</text>
<text x="164.1" y="111.6">175</text>
<text x="164.1" y="113.4">177</text>
<text x="106.3" y="115.2">180</text>
<text x="106.3" y="117">182</text>
<text x="106.3" y="118.7">184</text>
<text x="164.1" y="115.2">179</text>
<text x="164.1" y="117">181</text>
<text x="164.1" y="118.7">183</text>
<text x="106.3" y="120.5">186</text>
<text x="106.3" y="122.3">188</text>
<text x="106.3" y="124.1">190</text>
<text x="106.3" y="125.9">192</text>
<text x="164.1" y="120.5">185</text>
<text x="164.1" y="122.3">187</text>
<text x="164.1" y="124.1">189</text>
<text x="164.1" y="125.9">191</text>
<text x="106.3" y="127.6">194</text>
<text x="106.3" y="129.4">196</text>
<text x="106.3" y="131.2">198</text>
<text x="164.1" y="127.6">193</text>
<text x="164.1" y="129.4">195</text>
<text x="164.1" y="131.2">197</text>
<text x="106.3" y="133">200</text>
<text x="164.1" y="133">199</text>
<text x="131.2" y="140.6" transform="rotate(-90 131.2 140.6)">201</text>
<text x="134.7" y="140.6" transform="rotate(-90 134.7 140.6)">202</text>
<text x="138.3" y="140.6" transform="rotate(-90 138.3 140.6)">203</text>
<text x="141.9" y="140.6" transform="rotate(-90 141.9 140.6)">204</text>
<text x="229.4" y="199.7">Size</text>
<text x="230.2" y="202.9">A3</text>
<text x="235.9" y="203.2">Page Name:</text>
<text x="240.6" y="199.3">Title:</text>
<text x="287.9" y="199.7">REV</text>
<text x="288" y="202.9">V1.10</text>
<text x="229.2" y="205.7">Date:</text>
<text x="235.2" y="205.5">Wednesday, August 06, 2025</text>
<text x="263.7" y="205.7">Sheet</text>
<text x="272.6" y="205.7">9</text>
<text x="277.9" y="205.7">of</text>
<text x="283" y="205.7">19</text>
</g>
<g font-size="1.6" fill="#004080">
<text x="111.1" y="46.9">Pcie_CLK_nREQ</text>
<text x="153.1" y="46.9">USB_OTG_ID</text>
<text x="111.1" y="48.6">Reserved</text>
<text x="111.1" y="50.4">Reserved</text>
<text x="111.1" y="52.2">GND</text>
<text x="111.1" y="54">Pcie_CLK_P</text>
<text x="154" y="54">Pcie_nRST</text>
<text x="156.6" y="48.6">USB2_N</text>
<text x="156.6" y="50.4">USB2_P</text>
<text x="159.3" y="52.2">GND</text>
<text x="111.1" y="55.8">Pcie_CLK_N</text>
<text x="111.1" y="57.5">GND</text>
<text x="111.1" y="59.3">Pcie_RX_P</text>
<text x="154" y="55.8">VDAC_COMP</text>
<text x="154" y="59.3">CAM1_DO_N</text>
<text x="159.3" y="57.5">GND</text>
<text x="111.1" y="61.1">Pcie_RX_N</text>
<text x="111.1" y="62.9">GND</text>
<text x="111.1" y="64.6">Pcie_TX_P</text>
<text x="154" y="64.6">CAM1_D1_N</text>
<text x="154" y="61.1">CAM1_DO_P</text>
<text x="159.3" y="62.9">GND</text>
<text x="111.1" y="66.4">Pcie_TX_N</text>
<text x="111.1" y="68.2">GND</text>
<text x="111.1" y="70">CAM0_D0_N</text>
<text x="111.1" y="71.8">CAM0_D0_P</text>
<text x="154" y="66.4">CAM1_D1_P</text>
<text x="154.9" y="70">CAM1_C_N</text>
<text x="154.9" y="71.8">CAM1_C_P</text>
<text x="159.3" y="68.2">GND</text>
<text x="111.1" y="73.5">GND</text>
<text x="111.1" y="75.3">CAM0_D1_N</text>
<text x="111.1" y="77.1">CAM0_D1_P</text>
<text x="154" y="75.3">CAM1_D2_N</text>
<text x="154" y="77.1">CAM1_D2_P</text>
<text x="159.3" y="73.5">GND</text>
<text x="111.1" y="78.9">GND</text>
<text x="111.1" y="80.6">CAM0_C_N</text>
<text x="111.1" y="82.4">CAM0_C_P</text>
<text x="154" y="80.6">CAM1_D3_N</text>
<text x="154" y="82.4">CAM1_D3_P</text>
<text x="159.3" y="78.9">GND</text>
<text x="111.1" y="84.2">GND</text>
<text x="111.1" y="86">HDIM1_TX2_P</text>
<text x="111.1" y="87.8">HDIM1_TX2_N</text>
<text x="111.1" y="89.5">GND</text>
<text x="150.4" y="84.2">HDMI1_HOTPLUG</text>
<text x="154" y="86">HDMI1_SDA</text>
<text x="154" y="87.8">HDMI1_SCL</text>
<text x="154" y="89.5">HDMI1_CEC</text>
<text x="111.1" y="91.3">HDIM1_TX1_P</text>
<text x="111.1" y="93.1">HDIM1_TX1_N</text>
<text x="111.1" y="94.9">GND</text>
<text x="150.4" y="93.1">HDMI0_HOTPLUG</text>
<text x="154" y="91.3">HDMI0_CEC</text>
<text x="159.3" y="94.9">GND</text>
<text x="111.1" y="96.6">HDIM1_TX0_P</text>
<text x="111.1" y="98.4">HDIM1_TX0_N</text>
<text x="111.1" y="100.2">GND</text>
<text x="111.1" y="102">HDIM1_CLK_P</text>
<text x="154" y="96.6">DSIO_DO_N</text>
<text x="154" y="98.4">DSIO_DO_P</text>
<text x="154" y="102">DSIO_D1_N</text>
<text x="159.3" y="100.2">GND</text>
<text x="111.1" y="103.8">HDIM1_CLK_N</text>
<text x="111.1" y="105.5">GND</text>
<text x="111.1" y="107.3">HDIM0_TX2_P</text>
<text x="154" y="103.8">DSIO_D1_P</text>
<text x="154.9" y="107.3">DSIO_C_N</text>
<text x="159.3" y="105.5">GND</text>
<text x="111.1" y="109.1">HDIM0_TX2_N</text>
<text x="111.1" y="110.9">GND</text>
<text x="111.1" y="112.7">HDIM0_TX1_P</text>
<text x="154" y="112.7">DSI1_D0_N</text>
<text x="154.9" y="109.1">DSIO_C_P</text>
<text x="159.3" y="110.9">GND</text>
<text x="111.1" y="114.4">HDIM0_TX1_N</text>
<text x="111.1" y="116.2">GND</text>
<text x="111.1" y="118">HDIM0_TX0_P</text>
<text x="111.1" y="119.8">HDIM0_TX0_N</text>
<text x="154" y="114.4">DSI1_D0_P</text>
<text x="154" y="118">DSI1_D1_N</text>
<text x="154" y="119.8">DSI1_D1_P</text>
<text x="159.3" y="116.2">GND</text>
<text x="111.1" y="121.5">GND</text>
<text x="111.1" y="123.3">HDIM0_CLK_P</text>
<text x="111.1" y="125.1">HDIM0_CLK_N</text>
<text x="154.9" y="123.3">DSI1_C_N</text>
<text x="154.9" y="125.1">DSI1_C_P</text>
<text x="159.3" y="121.5">GND</text>
<text x="111.1" y="126.9">GND</text>
<text x="111.1" y="128.7">DSI1_D3_N</text>
<text x="111.1" y="130.4">DSI1_D3_P</text>
<text x="154" y="128.7">DSI1_D2_N</text>
<text x="154" y="130.4">DSI1_D2_P</text>
<text x="159.3" y="126.9">GND</text>
<text x="111.1" y="134">HDIM0_SCL</text>
<text x="111.1" y="132.2">GND</text>
<text x="132.3" y="135.8" transform="rotate(-90 132.3 135.8)">HOLE</text>
<text x="135.8" y="135.8" transform="rotate(-90 135.8 135.8)">HOLE</text>
<text x="139.4" y="135.8" transform="rotate(-90 139.4 135.8)">HOLE</text>
<text x="143" y="135.8" transform="rotate(-90 143 135.8)">HOLE</text>
<text x="154" y="134">HDIM0_SDA</text>
<text x="159.3" y="132.2">GND</text>
</g>
<g font-size="1.3">
<text x="30.8" y="1.3">5</text>
<text x="88.8" y="1.3">4</text>
<text x="146.9" y="1.3">3</text>
<text x="205" y="1.3">2</text>
<text x="263.1" y="1.3">1</text>
<text x=".5" y="28.4">D</text>
<text x="292.6" y="28.4">D</text>
<text x=".5" y="79.5">C</text>
<text x="292.6" y="79.5">C</text>
<text x=".5" y="130.6">B</text>
<text x="292.6" y="130.6">B</text>
<text x=".5" y="181.7">A</text>
<text x="292.6" y="181.7">A</text>
<text x="30.8" y="207.4">5</text>
<text x="88.8" y="207.4">4</text>
<text x="146.9" y="207.4">3</text>
<text x="205" y="207.4">2</text>
<text x="263.1" y="207.4">1</text>
</g>
</svg>
